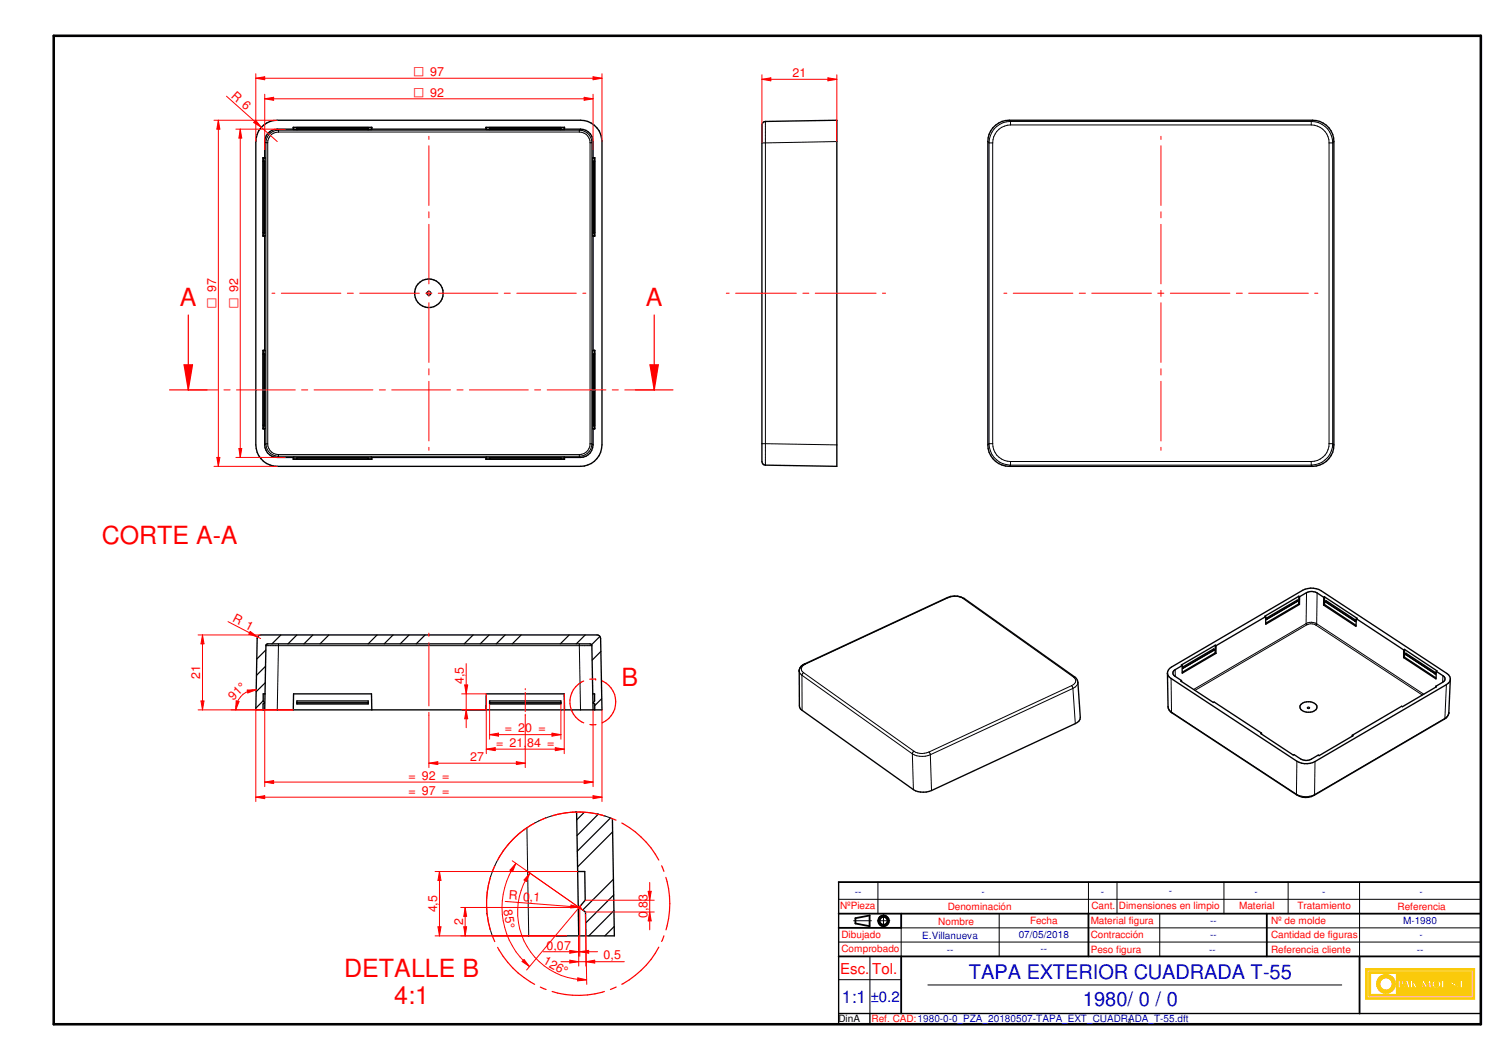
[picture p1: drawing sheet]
<svg xmlns="http://www.w3.org/2000/svg" width="420mm" height="297mm" viewBox="0 0 420 297" stroke-linecap="round" stroke-linejoin="round" font-family="sans-serif">
<path d="M15.1 10h400v277h-400z" fill="none" stroke="#000" stroke-width=".72"/>
<g fill="none" stroke="#000" stroke-width=".51">
<path d="M235.1 256h180M239.8 257.3v1.5M243.7 256.5v3M355.1 256v12M235.1 268h180M235.1 260h17.5M381.1 268v16"/>
<circle cx="247.7" cy="258" r="1.51"/>
<circle cx="247.7" cy="258.1" r="1.12"/>
</g>
<path d="M235.1 247.2v39.8h180v-39.8M235.1 284h180M243.8 284v3" fill="none" stroke="#000" stroke-width=".38"/>
<g fill="none" stroke="#000" stroke-width=".28">
<path d="M235.1 252h180M239.3 258h5M245.9 258h3.5M246.1 247.2v8.8M247.6 256.3v3.5M280.1 256v12M313.1 247.2v8.8M325.1 256v12M343.1 247.2v8.8M361 247.2v8.8M381.1 247.2v20.8M235.1 274.5h17.5"/>
<path d="M235.1 264h180M252.6 260v8M260.1 276h116"/>
</g>
<g fill="#faca0a">
<path d="M382.8 271.4v8.6h30.5v-8.6zM383.2 271.9h29.7v7.7h-29.7z" fill-rule="evenodd"/>
<path d="M383.7 272.3v6.8h28.7v-6.8zM408.2 276.5a.3 .3 0 0 1 .6 0 .3 .3 0 0 1-.6 0zM409.3 274.7h.6v1.9h.8v.2h-1.4zM411 276.4l.3-.1 .1 .4-.4 .1zM384.2 272.8h7.2v5.8h-7.2zM391.9 274.7h.9a.67 .67 0 0 1 .7 .9 .67 .67 0 0 1-1 .4v.8h-.6zM394.1 274.7h.5l.6 2.1h-.6l-.1-.4h-.6l-.2 .4h-.2zM395.3 274.7h.6v1l.8-1h.2l-.5 .7 .8 1.4h-.7l-.4-.9-.2 .9h-.6zM397.3 275.6h.7v.2h-.7zM398.8 274.7h.3l.7 1.4 .8-1.4h.3l.3 2.1h-.7v-1.3l-.7 1.3h-.2l-.7-1.2v1.2h-.5zM401.6 275.2a1.22 1.22 0 0 1 1.8-.3 1.22 1.22 0 0 1 0 1.8 1.22 1.22 0 0 1-1.8-.3l-.2-.4zM404.1 274.7h.6v1.9h.8v.2h-1.4zM406.7 275a.74 .74 0 0 1 .8-.3 .74 .74 0 0 1 .5 .6l-.2 .1a.37 .37 0 0 0-.3-.5 .37 .37 0 0 0-.4 .4l.3 .1a.73 .73 0 0 1 .7 .8 .73 .73 0 0 1-.8 .7 .73 .73 0 0 1-.7-.8h.3a.37 .37 0 0 0 .2 .5 .37 .37 0 0 0 .5-.3l-.2-.2a.75 .75 0 0 1-.7-1.1z" fill-rule="evenodd"/>
</g>
<g fill="none" stroke="#faca0a" stroke-width=".28">
<path d="M391.9 274.7h.9a.6 .6 0 0 1 .7 .5 .6 .6 0 0 1-.6 .7l-.4 .1v.8h-.6zM392.7 276h.1M394.1 274.7h.5l.6 2.1h-.6l-.1-.4h-.6l-.2 .4h-.2zM395.3 274.7h.6v1l.8-1h.2l-.5 .7 .8 1.4h-.7l-.4-.9-.2 .9h-.6zM398.8 274.7h.3l.7 1.4 .8-1.4h.3l.3 2.1h-.7v-1.3l-.7 1.3h-.2l-.7-1.2v1.2h-.5zM406.9 276.3h.1M406.9 276.2v-.1h-.3a.73 .73 0 0 0 .5 .7 .73 .73 0 0 0 .8-.2M406.9 276.3l.1 .3h.3M407.3 276.6h.1M407.4 274.7h.1M407.4 275.4l-.3-.1a.37 .37 0 0 1 .4-.4 .37 .37 0 0 1 .3 .5l.2-.1v-.2a.73 .73 0 0 0-.8-.4 .73 .73 0 0 0-.6 .6l.2 .5 .9 .6M407.4 275.5h.1"/>
<path d="M407.4 275.5a.72 .72 0 0 1 .6 .4 .72 .72 0 0 1-.1 .7M407.7 276.4h.1M407.7 276.4l-.4 .2M407.9 276.6h.1"/>
<circle cx="402.7" cy="275.8" r="1.17"/>
</g>
<path d="M386.4 274.1a2.68 2.68 0 0 1 2.9-.9 2.68 2.68 0 0 1 1.8 2.4h-.9a1.72 1.72 0 0 0-2.6-1.4 1.72 1.72 0 0 0 0 3 1.72 1.72 0 0 0 2.6-1.4h.9a2.66 2.66 0 0 1-3.5 2.4 2.66 2.66 0 0 1-1.2-4.1z" fill-rule="evenodd" fill="#faca0a"/>
<path d="M386.6 273.9a2.68 2.68 0 0 1 2.8-.7 2.68 2.68 0 0 1 1.7 2.4h-.9a1.74 1.74 0 0 0-2.6-1.4 1.74 1.74 0 0 0 0 3 1.74 1.74 0 0 0 2.6-1.4h.9a2.66 2.66 0 0 1-3.7 2.3 2.66 2.66 0 0 1-.8-4.2z" fill="none" stroke="#faca0a" stroke-width=".28"/>
<path d="M392.5 275a.41 .41 0 0 1 .4 .4 .41 .41 0 0 1-.4 .4z" fill-rule="evenodd" fill="#faca0a"/>
<path d="M392.5 275a.41 .41 0 0 1 .4 .4 .41 .41 0 0 1-.4 .4z" fill="none" stroke="#faca0a" stroke-width=".28"/>
<path d="M394.2 275.3l.2 .8h-.5z" fill="#faca0a"/>
<path d="M394.2 275.3l.2 .8h-.5z" fill="none" stroke="#faca0a" stroke-width=".28"/>
<path d="M402.2 275.2a.76 .76 0 0 1 1 .1 .76 .76 0 0 1-.2 1.1 .61 .61 0 0 1-.7 .2 .61 .61 0 0 1-.3-.8z" fill-rule="evenodd" fill="#faca0a"/>
<path d="M382.8 271.4h30.5v8.6h-30.5zM383.2 271.9h29.7v7.7h-29.7zM383.7 272.3h28.7v6.8h-28.7zM384.2 272.8h7.2v5.8h-7.2zM397.3 275.6h.7v.2h-.7zM402.3 275a.79 .79 0 0 1 .9 .8 .79 .79 0 0 1-.9 .8 1.04 1.04 0 0 1 0-1.6zM404.1 274.7h.6v1.9h.8v.2h-1.4zM408.3 276.4a.27 .27 0 0 1 .4 0 .27 .27 0 0 1-.2 .4zM409.3 274.7h.6v1.9h.8v.2h-1.4zM411 276.4l.3-.1 .1 .4-.4 .1z" fill="none" stroke="#faca0a" stroke-width=".28"/>
<path d="M235.1 247.2h180M239.8 258.8l3.9 .7M243.7 256.5l-3.9 .8M252.6 256v4M305.1 256v12M252.6 268v16" fill="none" stroke="#000" stroke-width=".51"/>
<g fill="none" stroke="#000" stroke-width=".28">
<path d="M74.2 39.7l.3 .3M77.7 36.2l.4 .3M78.1 37a2.92 2.92 0 0 0-3.1 3M78.1 37h84.3M78.1 36.5h84.3M78.1 36.5a3.5 3.5 0 0 0-3.6 3.5M78.1 36.5v.5M83.2 36.1h20M137.2 36.1h20M162.4 37a2.92 2.92 0 0 1 3 3M162.4 36.5a3.5 3.5 0 0 1 3.5 3.5M162.4 36.5v.5"/>
<path d="M162.7 36.2l-.3 .3M166.2 39.7l-.3 .3M74.1 45.2v20M74.5 40v84.4M74.5 40h.5M75 40v84.4M165.4 40v84.4M165.4 40h.5M165.9 40v84.4M166.3 45.2v20M74.1 99.2v20M166.3 99.2v20"/>
<path d="M74.5 124.4l-.3 .3M74.5 124.4a3.5 3.5 0 0 0 3.6 3.4M74.5 124.4h.5M75 124.4a2.98 2.98 0 0 0 3.1 3M78.1 127.8l-.4 .4M78.1 127.4h84.3M78.1 127.8h84.3M78.1 127.4v.4M83.2 128.3h20M137.2 128.3h20M162.4 127.8l.3 .4M162.4 127.4v.4"/>
<path d="M165.4 124.4a2.98 2.98 0 0 1-3 3M165.4 124.4h.5M165.9 124.4l.3 .3M165.9 124.4a3.5 3.5 0 0 1-3.5 3.4M305.1 247.2v8.8M243.8 268v16M252.6 260h162.5"/>
<circle cx="120.2" cy="82.2" r=".58"/>
</g>
<g fill="none" stroke="#000" stroke-width=".38">
<path d="M73.1 35.8a6 6 0 0 1 4.6-2.1h85a6 6 0 0 1 6 6v85a6.1 6.1 0 0 1-6 6h-85a6 6 0 0 1-6-6v-85a6.1 6.1 0 0 1 1.4-3.9zM82.2 36.2h-4.5a3.6 3.6 0 0 0-3.5 3.5v4.5M82.2 35.7h22M82.2 36.2l.1 .1M82.2 35.7v.5M82.2 35.7l.1 .1M82.3 36.3h21.8M82.3 35.8h21.8M82.3 35.8v.5M83.2 35.7v.4h20v-.4M104.1 35.8v.5M104.2 36.2h32"/>
<path d="M104.2 36.2l-.1 .1M104.2 35.7l-.1 .1M104.2 35.7v.5M136.2 36.2l.1 .1M136.2 35.7h22M136.2 35.7l.1 .1M136.2 35.7v.5M136.3 36.3h21.8M136.3 35.8h21.8M136.3 35.8v.5M137.2 35.7v.4h20v-.4M158.1 35.8v.5"/>
<path d="M158.2 36.2h4.5a3.6 3.6 0 0 1 3.5 3.5v4.5M158.2 36.2l-.1 .1M158.2 35.7l-.1 .1M158.2 35.7v.5M73.7 44.2l.1 .1M73.7 44.2h.5M73.7 44.2v22M73.7 45.2h.4l.1 20h-.5M73.8 44.3h.5M73.8 44.3v.9M74.2 44.2l.1 .1M74.3 44.3v21.8"/>
<path d="M166.1 44.3h.6M166.1 44.3v21.8M166.2 44.2h.5M166.2 44.2l-.1 .1M166.7 44.3v.9M166.7 45.2h-.4v20h.4M166.7 44.2v22M166.7 44.2v.1M73.7 66.2h.5M73.8 65.2v.9M73.8 66.1l-.1 .1M73.8 66.1h.5"/>
<path d="M74.2 66.2v32M74.3 66.1l-.1 .1M166.1 66.1h.6M166.1 66.1l.1 .1M166.2 66.2v32M166.2 66.2h.5M166.7 66.1v.1M166.7 65.2v.9M73.7 98.2v22M73.7 98.2l.1 .1M73.7 98.2h.5M73.7 99.2h.5l-.1 20h-.4"/>
<path d="M73.8 98.3v.9M73.8 98.3h.5M74.2 98.2l.1 .1M74.3 98.3v21.8M166.1 98.3h.6M166.1 98.3v21.8M166.2 98.2h.5M166.2 98.2l-.1 .1M166.7 98.3v.9M166.7 99.2h-.4v20h.4M166.7 98.2v22M166.7 98.2v.1"/>
<path d="M73.8 119.2v.9M166.7 119.2v.9M73.7 120.2h.5M73.8 120.1l-.1 .1M73.8 120.1h.5M74.2 120.2v4.5a3.5 3.5 0 0 0 3.5 3.5h4.5M74.3 120.1l-.1 .1M82.2 128.2v.5M82.2 128.7h22M82.3 128.1v.5M82.3 128.1h21.8M82.3 128.6h.9"/>
<path d="M82.3 128.1l-.1 .1M82.3 128.6l-.1 .1M83.2 128.3h20v.4h-20zM103.2 128.6h.9M104.1 128.1v.5M104.1 128.1l.1 .1M104.1 128.6l.1 .1M104.2 128.2h32M104.2 128.2v.5M136.2 128.2v.5M136.2 128.7h22M136.3 128.1l-.1 .1"/>
<path d="M136.3 128.1v.5M136.3 128.1h21.8M136.3 128.6l-.1 .1M136.3 128.6h.9M137.2 128.3h20v.4h-20zM157.2 128.6h.9M158.1 128.1v.5M158.1 128.1l.1 .1M158.1 128.6l.1 .1M158.2 128.2v.5M166.1 120.1h.6M166.1 120.1l.1 .1"/>
<path d="M166.2 120.2v4.5a3.5 3.5 0 0 1-3.5 3.5h-4.5M166.2 120.2h.5M166.7 120.1v.1"/>
<circle cx="120.2" cy="82.2" r="4"/>
</g>
<g fill="#000">
<circle cx="83.2" cy="36.1" r=".19"/>
<circle cx="103.2" cy="36.1" r=".19"/>
<circle cx="137.2" cy="36.1" r=".19"/>
<circle cx="157.2" cy="36.1" r=".19"/>
<circle cx="74.1" cy="45.2" r=".19"/>
<circle cx="166.3" cy="45.2" r=".19"/>
<circle cx="74.1" cy="65.2" r=".19"/>
<circle cx="166.3" cy="65.2" r=".19"/>
<circle cx="74.2" cy="99.2" r=".19"/>
<circle cx="166.3" cy="99.2" r=".19"/>
<circle cx="74.2" cy="119.2" r=".19"/>
<circle cx="166.3" cy="119.2" r=".19"/>
<circle cx="83.2" cy="128.3" r=".19"/>
<circle cx="103.2" cy="128.3" r=".19"/>
<circle cx="137.2" cy="128.3" r=".19"/>
<circle cx="157.2" cy="128.3" r=".19"/>
</g>
<g fill="none" stroke="#f00" stroke-width=".28">
<path d="M52.8 109.3h8.2M62.8 109.3h1.7M66.3 109.3h16.5M84.5 109.3h1.8M88 109.3h16.5M106.3 109.3h1.7M109.8 109.3h16.5M128.1 109.3h1.7M131.6 109.3h16.5M149.8 109.3h1.7M153.4 109.3h16.4M171.6 109.3h1.7"/>
<path d="M175.1 109.3h8.3"/>
</g>
<path d="M52.8 88.3v21h5.2M178.1 109.3h5.3" fill="none" stroke="#f00" stroke-width=".34"/>
<path d="M51.6 102.2h2.4l-1.2 7.1z" fill="#f00"/>
<path d="M183.4 88.3v21M51.6 102.2h2.4l-1.2 7.1z" fill="none" stroke="#f00" stroke-width=".34"/>
<path d="M182.2 102.2h2.3l-1.1 7.1z" fill="#f00"/>
<path d="M47.5 109.3h5.3M182.2 102.2h2.3l-1.1 7.1zM183.4 109.3h5.2M163.6 190.8a6.4 6.4 0 0 0-3.9 5.9 6.4 6.4 0 0 0 3.9 5.9M167 190.3h-1.7M172.6 196.7a6.4 6.4 0 0 1-3.8 5.9M165.3 203h1.7" fill="none" stroke="#f00" stroke-width=".34"/>
<g fill="none" stroke="#000" stroke-width=".34">
<path d="M78.7 177.9l-2.5 2.5M83.2 177.9l-2.5 2.5M87.7 177.9l-2.5 2.5M92.2 177.9l-2.5 2.5M105.7 177.9l-2.5 2.5M110.2 177.9l-2.5 2.5M114.7 177.9l-2.5 2.5M119.2 177.9l-2.5 2.5M132.6 177.9l-2.5 2.5M137.1 177.9l-2.5 2.5M141.6 177.9l-2.5 2.5M146.1 177.9l-2.5 2.5"/>
<path d="M159.5 177.9l-2.5 2.5M164 177.9l-2.5 2.5M168.1 178.4l-2.3 2.3M73.8 196.4l-2.1 2M74.4 191.3l-2.6 2.5M74.4 186.7l-2.5 2.6M74.5 182.2l-2.5 2.5M168.4 182.5l-2.4 2.5M168.6 195.8l-1.9 1.9"/>
</g>
<g fill="none" stroke="#000" stroke-width=".38">
<path d="M213.9 34.3l.6-.3 20.1-.3v97l-20.1-.4a1.01 1.01 0 0 1-.9-1v-94.3zM278.3 35.8a6.2 6.2 0 0 1 4.6-2.1h85a5.9 5.9 0 0 1 6 6v85a6 6 0 0 1-6 6h-85a6 6 0 0 1-6-6v-85a5.8 5.8 0 0 1 1.4-3.9zM72.4 178.2l.7-.3h94.3a1.01 1.01 0 0 1 .9 1l.4 20h-97l.4-20zM354.7 172.8l-13.8 8.1M355 173.2l8.6-5.1 .2 .3-8.8 5.2M355 173.2v.4M355 173.2l.1 .3-.1 .1M364 169.2l-9.3 5.5M364 169.2l.2 .2M364.1 167.1l-.1 2.1M364.1 167.1l.2 .1M364.1 167.1l-9.6 5.6 .2 .1"/>
<path d="M364.2 169.4l-9.4 5.5-.1-2.1M364.3 167.2a5.5 5.5 0 0 1 3.4-1.5 5.2 5.2 0 0 1 3.3 1.7M364.3 167.2l-.1 2.2M371 169.5l9.1 6 .1-2.1M371 167.4v2.1M371.3 167.3l9.1 6-.2 .1M371.3 169.4l8.8 5.9M371.3 167.3l-.3 .1M371.3 167.3v2.1M371.3 169.4l-.3 .1M380 173.8l-8.3-5.5-.2 .2 8.4 5.7M380 173.8l-.2 .2 .1 .2"/>
<path d="M380 173.8l-.1 .4M380.2 173.4l13.2 8.7M74.2 198.9l.3-18 .1-.2 .4-.3h90.4l.5 .5 .3 18M74.3 194.4h-.5v2l.3 .6-.4 .3v1.6M82.2 198.9l.1-4.5h21.8l.1 4.5M83.2 196.4h20v.9h-20zM136.2 198.9l.1-4.5h21.8l.1 4.5M137.2 196.4h20v.9h-20zM166.1 194.4h.6v2l-.4 .6 .4 .3v1.6M224 187.9a2.14 2.14 0 0 1 1.5-1.8l40-18.6a5.2 5.2 0 0 1 4.8 .2l31.4 22.4 .4 1.1 .7 9.8a1.94 1.94 0 0 1-1.4 1.8l-40.3 18.7a5.8 5.8 0 0 1-5.1-.2l-31.6-22.6-.3-.9-.1-9.8M327.2 188.6l.2 9.4a2.17 2.17 0 0 0 1.1 1.8l35 23a4.8 4.8 0 0 0 4.8 .1l36.6-21.4a2.17 2.17 0 0 0 1.2-1.8l.4-9.4M327.8 187.3l38-22.2a5.5 5.5 0 0 1 4.5 .4l35.2 23.2a1.7 1.7 0 0 1 1 1.6 1.7 1.7 0 0 1-1.1 1.6l-36.8 21.5a5.3 5.3 0 0 1-5.1-.1l-35.3-23.2a1.64 1.64 0 0 1-.4-2.8z"/>
<path d="M331.2 190.7l-.2 .1 22.6 14.6M331.2 190.7v.3M331.3 186.5l-1.9 1.2a1 1 0 0 0-.7 .8 1 1 0 0 0 .6 1l1.9 1.2M331.5 186.9l8.7-5.1 .1 .2-8.8 5.3M331.5 186.9l.2 .2-.2 .2M331.5 186.9v.4M340.6 183l.2 .1M340.6 183l-9.2 5.4M340.6 180.8v2.2M340.6 180.8l.3 .1M340.6 180.8l-9.5 5.6 .2 .1M340.8 183.1l-9.4 5.5-.1-2.1"/>
<path d="M340.9 180.9l-.1 2.2M364.7 197.4a3.1 3.1 0 0 1 4.4 .4 1.57 1.57 0 0 1-1.7 1.8 2.48 2.48 0 0 1-3-1.5zM393.4 184.3l9.1 5.9 .1-2.1M393.4 182.1v2.2M393.6 184.1l8.9 5.9M393.6 184.1l-.2 .2M393.7 182l9.1 6-.2 .1M393.7 182l-.1 2.1M393.7 182l-.3 .1M402.4 188.5l-8.3-5.5-.2 .3 8.5 5.6M402.4 188.5v.4M402.4 188.5l-.2 .2 .2 .2"/>
<path d="M402.5 192.3l.1 .1-23.6 13.6M402.5 192.3l-.1 .3M402.6 188.1l1.8 1.3a.98 .98 0 0 1 .6 .9 .98 .98 0 0 1-.6 .9l-1.9 1.1M353.6 205.4l-.2 .2 9.1 6 .2-.1a5.5 5.5 0 0 0 3.3 1.6 5.5 5.5 0 0 0 3.5-1.5l.2 .2 9.6-5.6-.3-.2M353.6 205.4v.3M379 206v.3"/>
</g>
<g fill="none" stroke="#000" stroke-width=".28">
<path d="M214.5 34v96.3M234.6 39.7l-21 .3M276.9 39.7l.3 .3M282.9 33.7l.3 .3M283.2 34h84.3M283.2 35a5 5 0 0 0-5 5M283.2 35h84.3M283.2 34a6 6 0 0 0-6 6M283.2 34v1M367.5 35a5 5 0 0 1 5 5M367.5 34a6 6 0 0 1 6 6M367.5 34v1"/>
<path d="M367.9 33.7l-.4 .3M373.9 39.7l-.4 .3M277.2 40h1M277.2 40v84.3M278.2 40v84.3M372.5 40h1M372.5 40v84.3M373.5 40v84.3M213.6 124.3l21 .4M277.2 124.3h1M277.2 124.3l-.3 .4M277.2 124.3a6 6 0 0 0 6 6"/>
<path d="M278.2 124.3a4.9 4.9 0 0 0 5 5M283.2 129.3h84.3M283.2 130.3l-.3 .4M283.2 130.3h84.3M283.2 129.3v1M367.5 130.3l.4 .4M367.5 129.3v1M372.5 124.3h1M372.5 124.3a4.9 4.9 0 0 1-5 5M373.5 124.3l.4 .4M373.5 124.3a6 6 0 0 1-6 6M265.5 167.5h.2"/>
<path d="M265.7 167.5l1.9-.4 1.3 .2 1 .4M265.7 167.5l-39.9 18.6M269.9 167.7l31 22M269.9 167.7h.4M363.8 168.4l-8.7 5M363.8 168.4l-8.7 5.1M366.1 174.8l-31.6 18.4M366.1 174.8l1.5-.4 1.5 .4M366.1 174.8l.2 .3M366.2 166.1l-.1 8.7M366.3 175.1a2.5 2.5 0 0 1 2.5 .1M366.3 175.1l-31.4 18.4"/>
<path d="M368.8 175.2l29.9 19.6M369.1 174.8l30 19.8M369.1 174.8l-.3 .4M369.2 166.2l-.1 8.6M371.5 168.5l8.3 5.5M371.5 168.6l8.3 5.5M74.5 180.9h91.4M78.1 180.4l-.4 18.5M83.2 196.9h20M83.2 197h20M137.2 196.9h20M137.2 197h20"/>
<path d="M162.4 180.4l.3 18.5M224 188l.4 .8 .4 .4M224.8 189.2v9.9M224.8 189.2l30.9 22M225.2 188.5l31 22M225.2 188.5l-.4 .7M225.5 186.1h.3M225.8 186.1a1.33 1.33 0 0 0-1.1 1 1.33 1.33 0 0 0 .5 1.4M300.3 192.2l-39.9 18.5M300.3 192.2l.4 .7M300.7 192.9l.7 9.9M300.7 192.9l-39.9 18.6"/>
<path d="M300.9 189.7a1.3 1.3 0 0 1 .6 1.4 1.3 1.3 0 0 1-1.2 1.1M300.9 189.7h.4M302.1 191.2a2.06 2.06 0 0 1-1.4 1.7M327.4 198l.1 .6 .9 1M328.2 190.1l.2 9.5M328.4 199.6l35 22.9M328.4 199.6l.1 .2M329.4 187.7v1.9M340.3 182l-8.6 5.1M340.4 182.1l-8.7 5.1M366.4 198.3l.4-.1 .3 .2-.3 .2zM393.9 183.3l8.3 5.4"/>
<path d="M393.9 183.3l8.3 5.5M404.4 189.4v1.8M405.4 191.9l-.4 9.4M406.1 199.7a1.98 1.98 0 0 1-1.1 1.6M255.7 211.2l.3 10.1M255.7 211.2a5.6 5.6 0 0 0 5.1 .3M256.2 210.5l1 .5 1.3 .2 1.9-.5M256.2 210.5l-.5 .7M260.4 210.7l.4 .8M260.8 211.5l.3 10M363.5 213.3l-.1 9.2M368.6 213.4l-.1 9.3"/>
<path d="M405 201.3l-36.5 21.4M405 201.3l-.1 .2M363.4 222.5a5.4 5.4 0 0 0 5.1 .2M363.4 222.5l.1 .3M368.5 222.7l-.2 .2"/>
</g>
<g fill="#000">
<circle cx="224" cy="187.9" r=".19"/>
<circle cx="406.1" cy="199.7" r=".19"/>
</g>
<circle cx="167" cy="190.3" r=".17" fill="#f00"/>
<g fill="none" stroke="#f00" stroke-width=".34">
<path d="M168.7 190.8a6.4 6.4 0 0 1 3.9 5.9M149.8 230.7a24.8 24.8 0 0 0-10.3 10.3M153 229.2l-1.6 .7M154.7 228.6a24.8 24.8 0 0 1 14.7 0M171.1 229.2l1.6 .6M174.3 230.6a25.9 25.9 0 0 1 10.3 10.4M137.4 245.9a25.5 25.5 0 0 0 0 14.7M138.7 242.7l-.7 1.5M185.5 242.6l.6 1.6M186.6 245.9a25.5 25.5 0 0 1 .1 14.7M138 262.3l.7 1.6M139.5 265.5a25.5 25.5 0 0 0 10.3 10.3"/>
<path d="M151.5 276.6l1.6 .7M154.8 277.8a24.8 24.8 0 0 0 14.6 0M172.7 276.6l-1.6 .7M184.6 265.4a25.2 25.2 0 0 1-10.3 10.4M186.1 262.3l-.6 1.5"/>
</g>
<path d="M163.8 227.6l-2.1 2.1M167.7 228.2l-6 5.9M171.1 229.2l-9.3 9.3M171.7 233.1l-9.8 9.9M171.9 246.4l-8.6 8.6M172 250.8l-7.8 7.9M172.1 255.2l-7.1 7.1M172.2 259.6l-2.7 2.7" fill="none" stroke="#000" stroke-width=".34"/>
<path d="M161.6 227.6l.3 16.6M171.7 229.4l.5 32.9h-34.2M161.9 244.2h2l.1 8.1-1.5 1.9 .2 .4 1.4 1 .1 6.7M161.9 244.2l.3 18.1" fill="none" stroke="#000" stroke-width=".38"/>
<path d="M147.7 231.9l.5 30.4M171.7 229.4a25.7 25.7 0 0 0-27.6 5.5 25.7 25.7 0 0 0-6.1 27.4" fill="none" stroke="#000" stroke-width=".28"/>
<path d="M122 244.2h39.9M122.8 259.7h.8l-.4 2.6zM122 262.3h33.2" fill="none" stroke="#f00" stroke-width=".28"/>
<path d="M122.8 259.7h.8l-.4 2.6z" fill="#f00"/>
<path d="M123.2 244.2l.4 2.5h-.8z" fill="none" stroke="#f00" stroke-width=".28"/>
<path d="M123.2 244.2l.4 2.5h-.8z" fill="#f00"/>
<path d="M123.2 244.2v18.1M129.1 254.3h33.4M130 259.7h.8l-.4 2.6zM129.1 262.3h29.8" fill="none" stroke="#f00" stroke-width=".28"/>
<path d="M130 259.7h.8l-.4 2.6z" fill="#f00"/>
<path d="M130.4 254.3l.4 2.5h-.8z" fill="none" stroke="#f00" stroke-width=".28"/>
<path d="M130.4 254.3l.4 2.5h-.8z" fill="#f00"/>
<path d="M130.4 254.3v8M162.5 254.3v13.7M159.7 266.3l2.5 .4-2.5 .4zM162.2 262.3v5.7" fill="none" stroke="#f00" stroke-width=".28"/>
<path d="M159.7 266.3l2.5 .4-2.5 .4z" fill="#f00"/>
<path d="M162.5 266.7l2.5-.4v.8z" fill="none" stroke="#f00" stroke-width=".28"/>
<path d="M162.5 266.7l2.5-.4v.8z" fill="#f00"/>
<path d="M164 252.3h19.4M164.1 255.6h19.3M182.1 255.6l.4 2.5h-.8zM152.3 266.7h15.2" fill="none" stroke="#f00" stroke-width=".28"/>
<path d="M182.1 255.6l.4 2.5h-.8z" fill="#f00"/>
<path d="M181.7 249.8h.8l-.4 2.5z" fill="none" stroke="#f00" stroke-width=".28"/>
<path d="M181.7 249.8h.8l-.4 2.5z" fill="#f00"/>
<path d="M143.6 241.2l19.5 13.6M144.6 241.9l-.9 2.4-.8-.5zM162.9 253.6l-15.3 18.2M182.1 247.3v13.3" fill="none" stroke="#f00" stroke-width=".28"/>
<path d="M144.6 241.9l-.9 2.4-.8-.5z" fill="#f00"/>
<path d="M146.9 268.9l1.5 1.9-2.1-1.3z" fill="none" stroke="#f00" stroke-width=".28"/>
<path d="M146.9 268.9l1.5 1.9-2.1-1.3z" fill="#f00"/>
<path d="M141.6 252.6l21.3 1.7M144.6 241.9a21.6 21.6 0 0 0 3.8 28.9M160.1 253.6l2.4 .6-2.5 .2z" fill="none" stroke="#f00" stroke-width=".28"/>
<path d="M160.1 253.6l2.4 .6-2.5 .2z" fill="#f00"/>
<path d="M147.5 243.9l16.2 11.4M148.5 244.6l-.9 2.4-.7-.4zM164.1 256.2l.4 19.6" fill="none" stroke="#f00" stroke-width=".28"/>
<path d="M148.5 244.6l-.9 2.4-.7-.4z" fill="#f00"/>
<path d="M162 274l2.4 .6-2.5 .3z" fill="none" stroke="#f00" stroke-width=".28"/>
<path d="M162 274l2.4 .6-2.5 .3z" fill="#f00"/>
<path d="M148.5 244.6a19 19 0 0 0-1.2 19.9 19 19 0 0 0 17.1 10.1M159.7 269.1l2.5 .4-2.5 .4zM162.2 262.3v8.4M164.2 262.3v8.4" fill="none" stroke="#f00" stroke-width=".28"/>
<path d="M159.7 269.1l2.5 .4-2.5 .4z" fill="#f00"/>
<path d="M164.2 269.5l2.5-.4v.8z" fill="none" stroke="#f00" stroke-width=".28"/>
<path d="M164.2 269.5l2.5-.4v.8z" fill="#f00"/>
<path d="M71.7 198.9v25.7M168.7 198.9v25.7M71.7 223.4l2.5-.4v.8zM157.2 269.5h17.8" fill="none" stroke="#f00" stroke-width=".28"/>
<path d="M71.7 223.4l2.5-.4v.8z" fill="#f00"/>
<path d="M166.2 223l2.5 .4-2.5 .4z" fill="none" stroke="#f00" stroke-width=".28"/>
<path d="M166.2 223l2.5 .4-2.5 .4z" fill="#f00"/>
<path d="M74.2 198.9v21.5M166.2 198.9v21.5M74.2 219.2l2.5-.5v.9zM71.7 223.4h97" fill="none" stroke="#f00" stroke-width=".28"/>
<path d="M74.2 219.2l2.5-.5v.9z" fill="#f00"/>
<path d="M163.7 218.7l2.5 .5-2.5 .4z" fill="none" stroke="#f00" stroke-width=".28"/>
<path d="M163.7 218.7l2.5 .5-2.5 .4z" fill="#f00"/>
<path d="M120.2 177.4v.9M120.2 180.1v17.7M120.2 199.6v15.5M147.2 193v.3M147.2 194v5.4M74.2 219.2h92M120.2 213.9l2.5-.5v.8zM147.2 200.2v14.9" fill="none" stroke="#f00" stroke-width=".28"/>
<path d="M120.2 213.9l2.5-.5v.8z" fill="#f00"/>
<path d="M144.7 213.4l2.5 .5-2.5 .3z" fill="none" stroke="#f00" stroke-width=".28"/>
<path d="M144.7 213.4l2.5 .5-2.5 .3z" fill="#f00"/>
<path d="M136.3 194.4v16.8M158.1 194.4v16.8M120.2 213.9h27M136.3 209.9l2.5-.4v.9z" fill="none" stroke="#f00" stroke-width=".28"/>
<path d="M136.3 209.9l2.5-.4v.9z" fill="#f00"/>
<path d="M155.6 209.5l2.5 .4-2.5 .5z" fill="none" stroke="#f00" stroke-width=".28"/>
<path d="M155.6 209.5l2.5 .4-2.5 .5z" fill="#f00"/>
<path d="M137.2 197.3v9.8M157.2 197.3v9.8M136.3 209.9h21.8M137.2 205.9l2.5-.5v.9z" fill="none" stroke="#f00" stroke-width=".28"/>
<path d="M137.2 205.9l2.5-.5v.9z" fill="#f00"/>
<path d="M154.7 205.4l2.5 .5-2.5 .4z" fill="none" stroke="#f00" stroke-width=".28"/>
<path d="M154.7 205.4l2.5 .5-2.5 .4z" fill="#f00"/>
<path d="M129.4 198.9h6.8M129.4 194.4h6.9M130.7 198.9l.4 2.5h-.9zM137.2 205.9h20" fill="none" stroke="#f00" stroke-width=".28"/>
<path d="M130.7 198.9l.4 2.5h-.9z" fill="#f00"/>
<path d="M130.2 191.9h.9l-.4 2.5z" fill="none" stroke="#f00" stroke-width=".28"/>
<path d="M130.2 191.9h.9l-.4 2.5z" fill="#f00"/>
<path d="M64.8 198.9h17.4M69.3 193.4l2.5-.1-2.3 .9zM130.7 186v17.9" fill="none" stroke="#f00" stroke-width=".28"/>
<path d="M69.3 193.4l2.5-.1-2.3 .9z" fill="#f00"/>
<path d="M66.2 196.4l.8 .2-.9 2.3z" fill="none" stroke="#f00" stroke-width=".28"/>
<path d="M66.2 196.4l.8 .2-.9 2.3z" fill="#f00"/>
<path d="M55.5 177.9h17.6M55.5 198.9h26.7M56.3 196.4h.9l-.4 2.5zM71.8 193.3a5.6 5.6 0 0 0-5.7 5.6" fill="none" stroke="#f00" stroke-width=".28"/>
<path d="M56.3 196.4h.9l-.4 2.5z" fill="#f00"/>
<path d="M56.8 177.9l.4 2.5h-.9z" fill="none" stroke="#f00" stroke-width=".28"/>
<path d="M56.8 177.9l.4 2.5h-.9z" fill="#f00"/>
<path d="M56.8 177.9v21M63.9 174.2l9.2 4.7M70.1 177l2.1 1.5-2.4-.8z" fill="none" stroke="#f00" stroke-width=".28"/>
<path d="M70.1 177l2.1 1.5-2.4-.8z" fill="#f00"/>
<path d="M74.2 26.4v15.5M74.2 27.7l2.5-.4v.8zM166.2 26.4v15.5M203.6 82.2h.8M206.2 82.2h17M225 82.2h1.7M228.5 82.2h17.1M247.3 82.2h.9" fill="none" stroke="#f00" stroke-width=".28"/>
<path d="M74.2 27.7l2.5-.4v.8z" fill="#f00"/>
<path d="M163.7 27.3l2.5 .4-2.5 .4z" fill="none" stroke="#f00" stroke-width=".28"/>
<path d="M163.7 27.3l2.5 .4-2.5 .4z" fill="#f00"/>
<path d="M71.7 20.7v19M71.7 21.9l2.5-.4v.9zM74.2 27.7h92M168.7 20.7v19" fill="none" stroke="#f00" stroke-width=".28"/>
<path d="M71.7 21.9l2.5-.4v.9z" fill="#f00"/>
<path d="M166.2 21.5l2.5 .4-2.5 .5z" fill="none" stroke="#f00" stroke-width=".28"/>
<path d="M166.2 21.5l2.5 .4-2.5 .5z" fill="#f00"/>
<path d="M66.1 36.2h13.9M71.7 21.9h97M66.1 128.2h13.9M67 125.7h.8l-.5 2.5z" fill="none" stroke="#f00" stroke-width=".28"/>
<path d="M67 125.7h.8l-.5 2.5z" fill="#f00"/>
<path d="M67.3 36.2l.5 2.5h-.8z" fill="none" stroke="#f00" stroke-width=".28"/>
<path d="M67.3 36.2l.5 2.5h-.8z" fill="#f00"/>
<path d="M60 33.7h17.7M67.3 36.2v92M60 130.7h17.7M60.8 128.2h.8l-.4 2.5z" fill="none" stroke="#f00" stroke-width=".28"/>
<path d="M60.8 128.2h.8l-.4 2.5z" fill="#f00"/>
<path d="M61.2 33.7l.4 2.5h-.8z" fill="none" stroke="#f00" stroke-width=".28"/>
<path d="M61.2 33.7l.4 2.5h-.8z" fill="#f00"/>
<path d="M61.2 33.7v97M63.5 27l14.2 12.7M71.7 33.7l1.6 2-2.2-1.4z" fill="none" stroke="#f00" stroke-width=".28"/>
<path d="M71.7 33.7l1.6 2-2.2-1.4z" fill="#f00"/>
<g fill="none" stroke="#f00" stroke-width=".28">
<path d="M120.2 38.2v.9M213.6 21v19M232.1 21.8l2.5 .4-2.5 .4zM234.6 21v18.7M325.4 38.2v.9M120.2 40.9v16.7M120.2 59.4v1.6M325.4 40.9v16.7M325.4 59.4v1.6M120.2 62.9v16.6M325.4 62.9v16.6M76.2 82.2h.8"/>
<path d="M78.9 82.2h16.6M97.4 82.2h1.6M100.8 82.2h16.7M119.3 82.2h1.8M120.2 81.4v1.7M120.2 84.8v16.8M122.8 82.2h16.8M141.3 82.2h1.7M144.9 82.2h16.6M163.4 82.2h.8M281.4 82.2h.8M284 82.2h16.7"/>
<path d="M302.5 82.2h1.7M306 82.2h16.7M324.5 82.2h1.7M325.4 81.4v1.7M325.4 84.8v16.8M328 82.2h16.7M346.5 82.2h1.7M350 82.2h16.7M368.5 82.2h.9M120.2 103.3v1.8M120.2 106.8v16.8M325.4 103.3v1.8"/>
<path d="M325.4 106.8v16.8M120.2 125.3v.9M325.4 125.3v.9"/>
</g>
<path d="M232.1 21.8l2.5 .4-2.5 .4z" fill="#f00"/>
<path d="M213.6 22.2l2.5-.4v.8z" fill="none" stroke="#f00" stroke-width=".28"/>
<path d="M213.6 22.2l2.5-.4v.8z" fill="#f00"/>
<path d="M213.6 22.2h21" fill="none" stroke="#f00" stroke-width=".28"/>
<g font-size="7" fill="#f00">
<text x="50.5" y="85.8">A</text>
<text x="181" y="85.8">A</text>
<text x="28.6" y="152.4">CORTE A-A</text>
<text x="174.2" y="192.3">B</text>
<text x="96.5" y="273.9">DETALLE B</text>
<text x="110.5" y="281.3">4:1</text>
</g>
<g font-size="5.6" fill="#00f">
<text x="271.5" y="274.4">TAPA EXTERIOR CUADRADA T-55</text>
<text x="303.5" y="282">1980/ 0 / 0</text>
</g>
<text font-size="4.9" fill="#00f" x="236" y="281">1:1</text>
<g font-size="4.2" fill="#f00">
<text x="235.5" y="272.9">Esc.</text>
<text x="244.5" y="272.9">Tol.</text>
</g>
<text font-size="4.2" fill="#00f" x="244" y="280.8">±0.2</text>
<g font-size="3.9" fill="#f00">
<text x="116" y="21.3">q 97</text>
<text x="116" y="27.1">q 92</text>
<text x="60.6" y="86.4" transform="rotate(-90 60.6 86.4)">q 97</text>
<text x="66.7" y="86.4" transform="rotate(-90 66.7 86.4)">q 92</text>
</g>
<g font-size="3.5" fill="#f00">
<text x="222.1" y="21.6">21</text>
<text x="64.6" y="27.1" transform="rotate(42 64.6 27.1)">R 6</text>
<text x="65" y="174.1" transform="rotate(27 65 174.1)">R 1</text>
<text x="56.1" y="190.4" transform="rotate(-90 56.1 190.4)">21</text>
<text x="130" y="191.7" transform="rotate(-90 130 191.7)">4,5</text>
<text x="65.4" y="196.3" transform="rotate(-44 65.4 196.3)">91°</text>
<text x="139.1" y="209.3">= 21,84 =</text>
<text x="141.5" y="205.2">= 20 =</text>
<text x="131.8" y="213.2">27</text>
<text x="114.5" y="218.5">= 92 =</text>
<text x="114.5" y="222.8">= 97 =</text>
<text x="122.5" y="255.7" transform="rotate(-90 122.5 255.7)">4,5</text>
<text x="141.2" y="255.1" transform="rotate(81 141.2 255.1)">85°</text>
<text x="142.5" y="252.1" transform="rotate(4 142.5 252.1)">R 0,1</text>
<text x="181.5" y="257.3" transform="rotate(-90 181.5 257.3)">0,83</text>
<text x="129.8" y="259.2" transform="rotate(-90 129.8 259.2)">2</text>
<text x="152.1" y="269.9" transform="rotate(29 152.1 269.9)">126°</text>
<text x="153.2" y="266.1">0,07</text>
<text x="169.2" y="268.9">0,5</text>
</g>
<g font-size="2.8" fill="#00f">
<text x="239.6" y="250.7">--</text>
<text x="275.1" y="250.7">-</text>
<text x="308.6" y="250.7">-</text>
<text x="327.6" y="250.6">-</text>
<text x="351.6" y="250.7">-</text>
<text x="370.6" y="250.7">-</text>
<text x="397.8" y="250.7">-</text>
<text x="258.5" y="263">E.Villanueva</text>
<text x="285.5" y="262.9">07/05/2018</text>
<text x="339.2" y="259">--</text>
<text x="339.2" y="263">--</text>
<text x="393.3" y="259">M-1980</text>
<text x="397.8" y="262.9">-</text>
<text x="265.4" y="267">--</text>
<text x="291.7" y="266.9">--</text>
<text x="339" y="267">--</text>
<text x="397.2" y="267.1">--</text>
</g>
<g font-size="2.8" fill="#f00">
<text x="235.4" y="254.8">NºPieza</text>
<text x="265.6" y="255">Denominación</text>
<text x="305.9" y="254.8">Cant.</text>
<text x="313.6" y="254.8">Dimensiones en limpio</text>
<text x="347.3" y="254.8">Material</text>
<text x="363.6" y="254.8">Tratamiento</text>
<text x="391.7" y="255">Referencia</text>
<text x="235.9" y="262.9">Dibujado</text>
<text x="263" y="259.1">Nombre</text>
<text x="288.7" y="258.8">Fecha</text>
<text x="305.7" y="258.9">Material figura</text>
<text x="305.7" y="262.8">Contracción</text>
<text x="356.3" y="259">Nº de molde</text>
<text x="356.3" y="262.9">Cantidad de figuras</text>
<text x="235.9" y="266.9">Comprobado</text>
<text x="305.7" y="267">Peso figura</text>
<text x="356.3" y="267">Referencia cliente</text>
<text x="244.3" y="286.4">Ref. CAD:1980-0-0_PZA_20180507-TAPA_EXT_CUADRADA_T-55.dft</text>
</g>
<text font-size="2.8" x="235" y="286.5">DinA</text>
<text font-size="1.7" x="316.1" y="286.8">3</text>
</svg>
